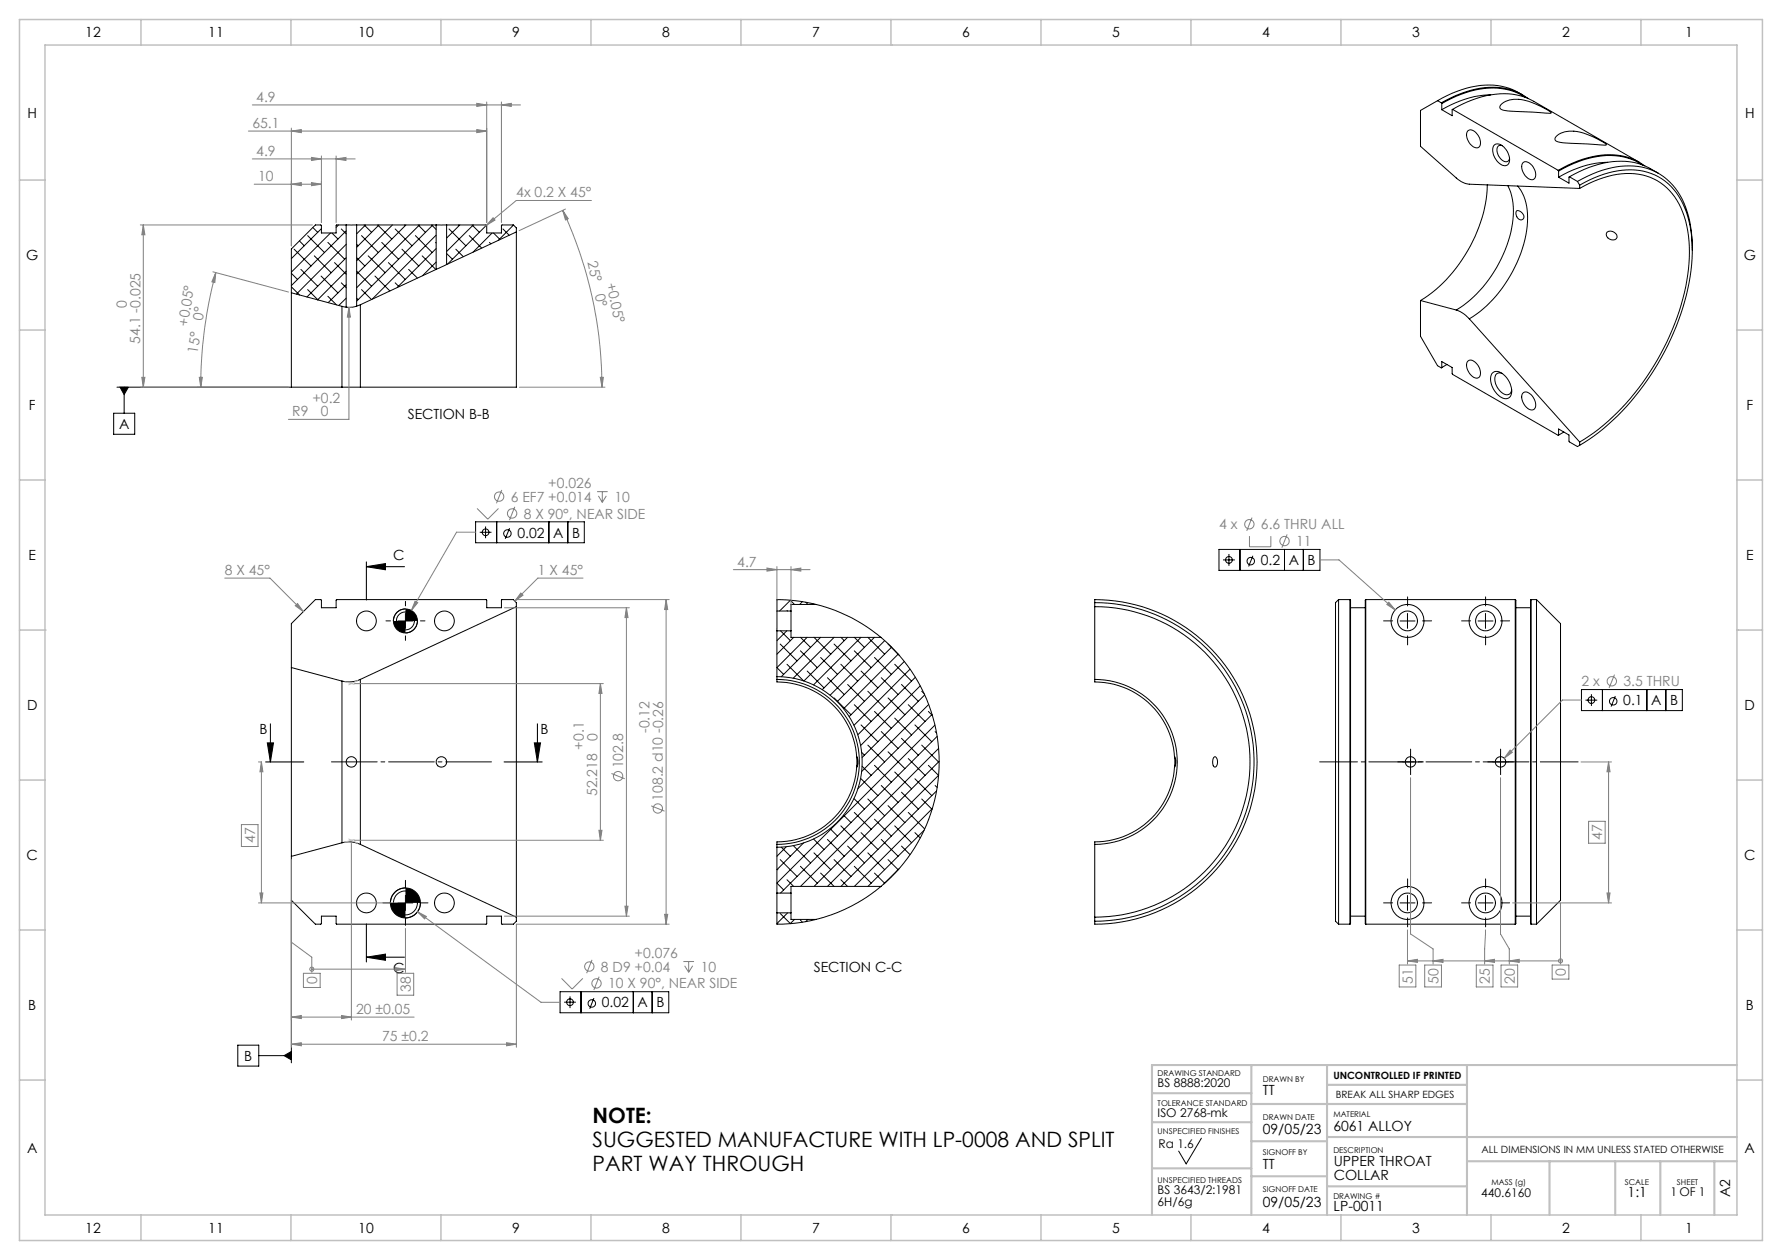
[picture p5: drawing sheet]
<svg xmlns="http://www.w3.org/2000/svg" width="841mm" height="595mm" viewBox="0 0 841 595" stroke-linecap="round" stroke-linejoin="round" font-family="sans-serif">
<g fill="none" stroke="#000" stroke-width=".47">
<path d="M678 48l-8 4v17l20 17 3 1 53 2M678 48l2 1M680 49h.1M680 49v3M686 52a41 41 0 0 1 35-5l53 30M686 52l-1 3-5-3M686 52l49 28M704 45a46 46 0 0 0-24 7M708 49a16 16 0 0 1 18 1l6 3h-11a31 31 0 0 1-13-2zM718 45a35 35 0 0 0-35 0l-5 3M720 46a35 35 0 0 0-35 0l-5 3M721 46a33 33 0 0 0-34-1l-7 4"/>
<path d="M693 62a4 4 0 0 1 5 3 2.6 2.6 0 0 1 1 3 2.6 2.6 0 0 1-3 2 6 6 0 0 1-3-8zM705 68a6 6 0 0 1 7 7 2.8 2.8 0 0 1-1 3 2.8 2.8 0 0 1-4-1 7 7 0 0 1-2-9zM709 69a2.1 2.1 0 0 0-2 1 2.1 2.1 0 0 0 0 2 4 4 0 0 0 5 4v-1M719 77a4 4 0 0 1 5 3 2.6 2.6 0 0 1 1 3 2.6 2.6 0 0 1-3 2 6 6 0 0 1-3-8zM735 64a18 18 0 0 1 19 2l4 2h-11a31 31 0 0 1-13-1v-1zM759 77a46 46 0 0 0-23 7M775 78a34 34 0 0 0-35 0l-4 3M776 78a33 33 0 0 0-34-1l-7 3M702 87a70 70 0 0 1-32 55M712 88a38 38 0 0 1-3 32 58 58 0 0 1-22 26M716 100a2.4 2.4 0 0 1 3 1 2.4 2.4 0 0 1-1 3 3 3 0 0 1-2-4zM716 88a30 30 0 0 1 3 27 61 61 0 0 1-26 35"/>
<path d="M735 80l1 1M736 81v3M741 83l3 3M741 83l-1 3-4-2M744 86a40 40 0 0 1 36-5 33 33 0 0 1 18 28l1 9M744 86l2 1M746 87a40 40 0 0 1 35-4 33 33 0 0 1 17 29 109 109 0 0 1-22 70 103 103 0 0 1-30 28M746 89a38 38 0 0 1 34-5 32 32 0 0 1 17 27 105 105 0 0 1-22 70 102 102 0 0 1-29 28M746 87v2M783 82a35 35 0 0 0-38-1l-4 2M139 118l8 8M141 114l3 2"/>
<path d="M145 111l8 8M148 107l2 3M152 108l-14 14M155 114l8 8M156 110l-18 18M157 110l2 3M160 106l-1 1M161 108l2 2M163 109l-25 26M163 115l-23 24M163 106h5M163 106h-4v4h-7v-4h-3l-11 11v21"/>
<path d="M163 106v39M168 115l1 1M168 106v38M168 106h38M171 111l8 8M172 106l3 4M173 106l-5 4M178 106l7 7M179 106l-11 11M180 114l8 8M185 106l-17 17M187 108l7 8"/>
<path d="M190 118l8 8M191 106h.1M192 106l-24 23M196 111l8 8M197 106l4 4M198 106l-30 30M204 106l2 2M204 106l-36 36M206 114v1M206 111l-30 30M206 117l-19 19M206 106h5"/>
<path d="M206 106v21M211 120l3 2M211 106h18l1 4h7v-4h5l2 2v1M211 106v19M212 108l8 8M215 118l4 3M216 106h1M217 106l-6 6M221 111l6 6M223 106l3 4M223 106l-12 13M229 107l-18 18"/>
<path d="M231 114l1 1M232 110l-9 9M233 110l3 3M237 108l3 3M242 106h.1M242 106l-7 8M244 109v74h-74M244 109l-33 16M759 110a2.8 2.8 0 0 1 3 0 2.8 2.8 0 0 1 1 3 2.7 2.7 0 0 1-4 0 2.7 2.7 0 0 1 0-3zM138 135l3 4M138 129l2 3M138 138v45"/>
<path d="M138 138l23 7M142 127l8 8M145 137l5 5M148 121l8 8M152 130l7 8M155 140l4 4M158 124l5 5M161 133l2 3M163 122l-18 18M163 128l-13 14M163 134l-8 9M168 122l4 4"/>
<path d="M168 128l7 7M171 137l4 4M174 121l8 8M177 130l7 7M183 124l8 8M187 133l1 2M193 127l4 4M199 121l7 6M206 124l-7 6M206 127l-36 17M211 125l-5 2M161 145v38"/>
<path d="M161 145h2M163 141l-3 3M168 141h1M168 144l-5 1M170 144v39M170 144h-2M670 142v17l8 14h2M670 142l17 4M687 146l3 2 3 2M693 150l53 59M680 173v-2l5 2 1 4 50 28M683 172l-3 1"/>
<path d="M693 171a4 4 0 0 1 5 3 2.6 2.6 0 0 1 1 3 2.6 2.6 0 0 1-3 1 6 6 0 0 1-3-7zM704 176a5 5 0 0 1 8 3 6 6 0 0 1-1 9 9 9 0 0 1-7-12zM709 176a2.7 2.7 0 0 0-3 1 2.7 2.7 0 0 0 0 3 6 6 0 0 0 6 6l1-2M54 195h10v10h-10zM57 183h4l-2 3zM59 183v12M161 183h9M161 183h-106M719 186a4 4 0 0 1 5 3 2.7 2.7 0 0 1 0 4 2.7 2.7 0 0 1-4-1 6 6 0 0 1-1-6zM736 205v-3l4 3 1 4 3 2 2-1M738 204l-2 1M746 209v1"/>
<path d="M224 246h52v10h-52zM226 251h6M229 248v6M234 246v10M240 249l-2 5M259 246v10M268 246v10M575 259h48v10h-48zM585 259v10M606 259v10M615 259v10M577 264h6"/>
<path d="M580 261v6M591 262l-2 5M188 293h7M191 287a6 6 0 0 0-5 6M191 290v7M197 293a6 6 0 0 1-6 6M244 286v147M244 286v-2l-2-1h-5v4h-7l-1-4h-70v4h-7v-4h-3l-11 11v21M244 286l-74 35M367 288v10M367 298v23M367 298h6"/>
<path d="M367 288h6M367 283h.1M368 298l5 4M371 298l-4 4M371 288h1M373 288v10M373 298v3h43M375 285l-2-2-5 5M379 284l-2 1M380 284l1 1M384 285h.1M385 285a75 75 0 0 1 31 16"/>
<path d="M385 285l-9-1-9-1v5M385 285h-12v3M517 284a75 75 0 0 1 75 76 75 75 0 0 1-75 75M517 286a73 73 0 0 1 73 74 73 73 0 0 1-73 73M632 283v153M632 283l-2 1v151l2 1M632 283h5M637 283v153M637 287h7M645 283v153M645 283h70M661 293h7"/>
<path d="M664 290v7M698 293h7M701 290v7M715 283v153M715 287h7M723 283v153M723 283h2M725 283v153M725 283l11 11v131l-11 11M138 315v89M138 315l23 6M367 319a40 40 0 0 1 40 41 40 40 0 0 1-40 40"/>
<path d="M368 304l8 8M371 313l8 8M375 301l-8 8M378 307l8 8M378 301l5 5M381 301l-14 14 3 3M381 317l8 8M384 301l8 8M387 301l-18 18M387 310l8 8M390 320l8 8M394 301l-20 19"/>
<path d="M394 304l8 8M397 313l8 8M397 301l1 1M400 301l-21 20M403 307l8 8M403 301l5 5M406 301l-22 22M406 317l8 8M410 301l8 8M413 301l-25 24M413 310l8 8M416 301a77 77 0 0 1 0 117"/>
<path d="M416 320l8 8M418 302l-26 26M419 304l5 5M421 305l-26 26M422 313l8 8M424 309l-26 25M427 312l-26 26M429 316l-26 26M432 320l-27 27M161 321v77M170 321a13 13 0 0 1-9 0M170 321v78"/>
<path d="M367 321a39 39 0 0 1 37 36M367 321a39 39 0 0 1 39 39 39 39 0 0 1-39 39M394 329l8 8M400 323l8 8M403 333l8 8M410 326l8 8M413 336l8 8M419 329l8 8M422 339l8 8M425 323l8 8M429 333l8 8M434 324l-28 28"/>
<path d="M435 326l1 1M436 328l-29 29M438 336l2 2M438 332l-31 32M440 337l-35 35M517 321a39 39 0 0 1 37 36M517 321v-38a77 77 0 0 1 76 77 77 77 0 0 1-76 76v-37M517 321a39 39 0 0 1 39 39 39 39 0 0 1-39 39M746 325h48v10h-48zM748 330h6M751 328v5M756 325v10"/>
<path d="M762 328l-2 5M777 325v10M786 325v10M404 357l1 3-1 2zM406 342l8 8M407 355l1 1M410 352l8 8M416 345l8 8M419 355l8 8M425 348l8 8M429 358l8 8M432 342l8 8"/>
<path d="M435 352l8 8M441 342l-74 75 3 3M441 345l1 1M442 348l-74 73M443 353l-65 65M443 359l-59 59M554 357l1 2-1 3zM573 357a2.9 2.9 0 0 1 0 5 4 4 0 0 1 0-5zM662 360h7M666 356v7M705 360h7M708 356v7"/>
<path d="M403 377l5 5M404 362a38 38 0 0 1-37 36v1M406 368l8 7M407 362l4 4M410 377l8 8M413 361l8 8M416 371l8 8M422 364l8 8M425 374l8 8M432 368l8 7M435 377l5 5M438 361l5 5"/>
<path d="M441 371l1 1M442 373l-45 45M443 366l-52 52M554 362a38 38 0 0 1-37 36v1M161 398a13 13 0 0 1 9 1M161 398l-23 6M170 399l74 34M367 399v22M369 400l4 4M371 400l-4 4M375 399l8 8M379 398l-12 12"/>
<path d="M384 396l5 5M390 396l8 8M392 391l3 4M397 390l8 8M398 385l4 3M400 399l8 8M403 383l8 8M406 393l8 8M413 387l8 8M416 396l8 8M419 380l8 8M422 390l8 8"/>
<path d="M425 399l4 4M429 383l7 8M432 393l2 2M436 392l-26 26M438 387h.1M440 382l-37 36M138 404v98M191 419a7 7 0 0 0-7 7M367 410h.1M368 406l8 8M371 415l4 3M378 409l8 8"/>
<path d="M384 402l8 8M387 412l7 6M394 406l8 8M397 415l3 3M403 409l8 8M410 402l8 8M413 412l5 5M416 418a76 76 0 0 1-31 16M416 418h-43v3M419 406l5 4M424 410l-7 7M138 425l11 11h3v-4h7v4h70l1-4h7v4h5l2-1v-2"/>
<path d="M188 426h7M191 423v7M198 426a7 7 0 0 1-7 7M367 431v5h9l9-2M367 421v10M367 421h6M367 431h6M367 436h.1M368 431l5 5 2-2M372 431l-5 5M373 421v10M373 431v3h12"/>
<path d="M378 434l1 1M381 434l-1 1M632 436h5M637 432h7M645 436h70M661 426h7M664 423v7M698 426h7M701 423v7M715 432h7M723 436h2M264 468h52v10h-52z"/>
<path d="M266 473h6M269 470v6M274 468v10M280 471l-2 5M299 468v10M308 468v10M112 493h10v10h-10zM122 498h16M134 498l4-2v4zM567 537l-7 12-4-6"/>
<circle cx="229" cy="251" r="1.6"/>
<circle cx="239" cy="252" r="1.8"/>
<circle cx="580" cy="264" r="1.6"/>
<circle cx="590" cy="265" r="1.8"/>
<circle cx="173" cy="293" r="5"/>
<circle cx="191" cy="293" r="6"/>
<circle cx="191" cy="293" r="4"/>
<circle cx="210" cy="293" r="5"/>
<circle cx="664" cy="293" r="8"/>
<circle cx="664" cy="293" r="5"/>
<circle cx="701" cy="293" r="8"/>
<circle cx="701" cy="293" r="5"/>
<circle cx="751" cy="330" r="1.6"/>
<circle cx="761" cy="331" r="1.8"/>
<circle cx="166" cy="360" r="2.5"/>
<circle cx="208" cy="360" r="2.5"/>
<circle cx="666" cy="360" r="2.5"/>
<circle cx="708" cy="360" r="2.5"/>
<circle cx="173" cy="426" r="5"/>
<circle cx="191" cy="426" r="7"/>
<circle cx="191" cy="426" r="6"/>
<circle cx="210" cy="426" r="5"/>
<circle cx="664" cy="426" r="8"/>
<circle cx="664" cy="426" r="5"/>
<circle cx="701" cy="426" r="8"/>
<circle cx="701" cy="426" r="5"/>
<circle cx="269" cy="473" r="1.6"/>
<circle cx="279" cy="474" r="1.8"/>
</g>
<g fill="none" stroke="#808080" stroke-width=".47">
<path d="M119 50h127M225 49l5 1h-5zM230 48v57M237 50l4-1v1zM237 48v57M117 62h113M119 75h49M138 62l4-1v2zM138 60v56M147 74l5 1-5 1zM152 74v31M159 75l4-1v2z"/>
<path d="M159 74v31M225 61l5 1-5 1zM120 87h32M138 87l4-1v2zM147 86l5 1-5 1zM266 99l2 4-1 1zM266 99a197 197 0 0 1 18 84M267 99l-22 10M279 95h-35l-14 11M66 106h81M68 106v5h-1zM68 106v77"/>
<path d="M233 103l1 1-4 2zM100 128l36 10M102 129l-1 4h-1zM102 129a206 206 0 0 0-7 54M165 145v5h-1zM165 145v53h-29M166 145h-1M67 178h1v5zM94 178h1v5zM283 178h2l-1 5zM66 183h70M245 183h40"/>
<path d="M225 240l5 5 5-5M237 231l-3 7M243 239l-3 6M282 232h5M282 234l2 3M284 232v5M286 234l-2 3M224 251h-9l-21 37M590 253v5h10v-5M591 244l-3 7M607 252l-2 7M106 273h21l16 16"/>
<path d="M246 280l1 1-4 3zM275 273h-21l-11 11M346 269h36M362 268l5 1-5 1zM367 267v29M373 269l5-1v2zM373 267v20M623 264h9l26 24M140 285l3 4-4-3zM196 284h1l-3 4zM238 287h59M244 283h72"/>
<path d="M296 287v145M296 287v4h-1zM314 283v153M314 283l1 5h-1zM655 284l3 4-3-3zM762 318l-3 7M167 323h118M283 323l1 4h-1zM283 323v74M746 330h-9l-27 28M122 360h1M123 360v66"/>
<path d="M123 360l1 4h-1zM713 354l1 1-4 3zM746 360h15M759 360l1 4h-2zM759 360v66M289 365l6 3M666 367v74l10 7v7M708 367v74l4 7v7M114 389h8v11h-8zM166 398v83M167 397h118M283 392h1l-1 5z"/>
<path d="M307 380l7 3M750 388h8v10h-8zM138 406v88M122 426h68M123 421h1l-1 5zM191 438v21M197 430l4 3-1 1zM197 430l58 43h9M238 432h59M295 428h1v4zM314 432h1l-1 4zM316 436h-72v58"/>
<path d="M664 439v16M701 439v16M714 426h47M736 426v29M758 421h2l-1 5zM138 445l9 7v7M143 459h8v7h-8zM147 457h44M147 457h.1M187 457h4l-4 1zM187 459h8v11h-8zM279 453l-2 6"/>
<path d="M323 454h5M323 456l2 3M325 454v5M327 456l-2 3M660 455h8v11h-8zM664 453h72M664 453h5v1zM672 455h8v11h-8zM676 453h5v1zM697 455h8v11h-8zM701 453h4v1zM708 455h8v11h-8z"/>
<path d="M712 453h5v1zM733 455h7v7h-7zM736 453h.1M161 479l5 1-5 1zM265 462l5 5 5-5M283 461l-3 6M138 493l4-1v2zM138 493h106M138 480l4-1v2zM138 480h57M239 492l5 1-5 1z"/>
<circle cx="236" cy="234" r="2.2"/>
<circle cx="242" cy="242" r="2.2"/>
<circle cx="590" cy="247" r="2.2"/>
<circle cx="606" cy="255" r="2.2"/>
<circle cx="761" cy="322" r="2.2"/>
<circle cx="292" cy="366" r="2.2"/>
<circle cx="310" cy="382" r="2.2"/>
<circle cx="147" cy="457" r="1"/>
<circle cx="278" cy="456" r="2.2"/>
<circle cx="736" cy="453" r=".9"/>
<circle cx="281" cy="464" r="2.2"/>
</g>
<path d="M173 267h18M173 265v18M173 267l9-1v3zM125 360h18M126 351h3l-1 9zM128 342v18M238 360h18M252 351h3l-1 9zM254 342v18M173 436v18M173 452h18M173 452l9-2v3z" fill="none" stroke="#000" stroke-width=".5"/>
<path d="M232 360h-76" fill="none" stroke="#000" stroke-width=".47" stroke-dasharray="21.6 1.8 1.8 1.8" stroke-dashoffset="-.3"/>
<g fill="none" stroke="#000" stroke-width=".47" stroke-dasharray="21.6 1.8 1.8 1.8">
<path d="M184 293h-2M191 286v-2M198 293h3M657 293h-4M664 286v-4M671 293h5M694 293h-4M701 286v-4M708 293h4M191 300v2M664 300v4M701 300v4"/>
<path d="M662 360h-2M666 356v-2M669 360h3M705 360h-3M708 356v-2M712 360h2M666 363v3M708 363v3M191 419v-4M664 419v-4M701 419v-4M184 426h-3"/>
<path d="M191 433v4M198 426h4M657 426h-4M664 433v4M671 426h5M694 426h-4M701 433v4M708 426h4"/>
</g>
<path d="M623 360h122" fill="none" stroke="#000" stroke-width=".47" stroke-dasharray="21.6 1.8 1.8 1.8" stroke-dashoffset="3.7"/>
<path d="M163 322l4 1M169 321l-4 2M165 396l4 2M167 396l-4 1" fill="none" stroke="#c0c0c0" stroke-width=".47"/>
<g fill="none" stroke="#c0c0c0" stroke-width=".71">
<path d="M9 9h823v576h-823zM67 9v12M137 9v12M208 9v12M279 9v12M350 9v12M420 9v12M491 9v12M562 9v12M633 9v12M704 9v12M774 9v12"/>
<path d="M21 21h799v552h-799zM420 21h.1M9 85h12M820 85h12M9 156h12M820 156h12M9 227h12M820 227h12M9 297h12M21 297h.1M820 297h.1M820 297h12"/>
<path d="M9 368h12M820 368h12M9 439h12M820 439h12M9 510h12M820 510h12M67 573v12M137 573v12M208 573v12M279 573v12M350 573v12M420 573h.1"/>
<path d="M420 573v12M491 573v12M562 573v12M633 573v12M704 573v12M774 573v12"/>
</g>
<g fill="none" stroke="#c0c0c0" stroke-width=".99">
<path d="M544 516h47M591 503v70M626 503v70M626 512h66M692 503v70M820 503h-276v70M544 530h47M591 521h101M591 539h35M626 537h194M544 551h47M591 555h35"/>
<path d="M626 560h66M692 548h128M731 548v25M762 548v25M784 548v25M809 548v25"/>
</g>
<g fill="#000">
<path d="M173 267l9-1v3zM173 452l9-2v3z"/>
<path d="M252 351h3l-1 9zM126 351h3l-1 9z"/>
<path d="M134 498l4 2v-4zM186 293a6 6 0 0 0 5 6v-6zM191 287v6h6a6 6 0 0 0-6-6zM184 426a7 7 0 0 0 7 7v-7zM191 419v7h7a7 7 0 0 0-7-7zM57 183l2 3 2-3z"/>
</g>
<g fill="#808080">
<path d="M161 479l5 1-5 1zM138 480l4-1v2z"/>
<path d="M123 421h1l-1 5zM123 360l1 4h-1zM283 392h1l-1 5zM283 323l1 4h-1z"/>
<path d="M187 457h4l-4 1zM701 453h4v1zM664 453h5v1zM712 453h5v1zM676 453h5v1z"/>
<path d="M283 178h2l-1 5zM266 99l2 4-1 1z"/>
<path d="M373 269l5-1v2zM362 268l5 1-5 1z"/>
<path d="M237 50l4-1v1zM225 49l5 1h-5z"/>
<path d="M196 284l-2 4 3-4zM197 430l3 4 1-1zM140 285l3 4-4-3zM246 280l1 1-4 3zM655 284v1l3 3zM713 354l-3 4 4-3zM233 103l1 1-4 2zM165 145l-1 5h1z"/>
<path d="M138 493l4-1v2zM239 492l5 1-5 1z"/>
<path d="M159 75l4-1v2zM147 74l5 1-5 1z"/>
<path d="M102 129l-1 4h-1zM94 178h1v5z"/>
<path d="M67 178h1v5zM68 106v5h-1z"/>
<path d="M296 287v4h-1zM295 428h1v4zM759 360l1 4h-2zM758 421h2l-1 5z"/>
<path d="M314 283l1 5h-1zM314 432h1l-1 4z"/>
<path d="M138 87l4-1v2zM147 86l5 1-5 1zM138 62l4-1v2zM225 61l5 1-5 1z"/>
</g>
<g font-size="10">
<text x="280" y="530">NOTE:</text>
<text x="280" y="541">SUGGESTED MANUFACTURE WITH LP-0008 AND SPLIT</text>
<text x="280" y="553">PART WAY THROUGH</text>
</g>
<g font-size="6.6">
<text x="40" y="18">12</text>
<text x="98" y="18">11</text>
<text x="169" y="18">10</text>
<text x="242" y="18">9</text>
<text x="312" y="18">8</text>
<text x="383" y="18">7</text>
<text x="454" y="18">6</text>
<text x="525" y="18">5</text>
<text x="596" y="18">4</text>
<text x="666" y="18">3</text>
<text x="737" y="18">2</text>
<text x="795" y="18">1</text>
<text x="13" y="55">H</text>
<text x="824" y="55">H</text>
<text x="12" y="123">G</text>
<text x="823" y="123">G</text>
<text x="14" y="194">F</text>
<text x="192" y="198">SECTION B-B</text>
<text x="824" y="194">F</text>
<text x="56" y="202">A</text>
<text x="244" y="254">0.02</text>
<text x="261" y="254">A</text>
<text x="270" y="254">B</text>
<text x="13" y="264">E</text>
<text x="186" y="264">C</text>
<text x="595" y="267">0.2</text>
<text x="608" y="267">A</text>
<text x="617" y="267">B</text>
<text x="824" y="264">E</text>
<text x="13" y="335">D</text>
<text x="766" y="333">0.1</text>
<text x="779" y="333">A</text>
<text x="788" y="333">B</text>
<text x="823" y="335">D</text>
<text x="122" y="347">B</text>
<text x="255" y="347">B</text>
<text x="13" y="406">C</text>
<text x="823" y="406">C</text>
<text x="186" y="459">C</text>
<text x="384" y="459">SECTION C-C</text>
<text x="13" y="477">B</text>
<text x="284" y="475">0.02</text>
<text x="301" y="475">A</text>
<text x="310" y="475">B</text>
<text x="824" y="477">B</text>
<text x="115" y="501">B</text>
<text x="596" y="517">TT</text>
<text x="629" y="534">6061 ALLOY</text>
<text x="596" y="535">09/05/23</text>
<text x="13" y="544">A</text>
<text x="823" y="544">A</text>
<text x="596" y="552">TT</text>
<text x="629" y="550">UPPER THROAT</text>
<text x="629" y="557">COLLAR</text>
<text x="596" y="569">09/05/23</text>
<text x="768" y="565">1:1</text>
<text x="816" y="565" transform="rotate(-90 816 565)">A2</text>
<text x="629" y="572">LP-0011</text>
<text x="40" y="582">12</text>
<text x="98" y="582">11</text>
<text x="169" y="582">10</text>
<text x="242" y="582">9</text>
<text x="312" y="582">8</text>
<text x="383" y="582">7</text>
<text x="454" y="582">6</text>
<text x="525" y="582">5</text>
<text x="596" y="582">4</text>
<text x="666" y="582">3</text>
<text x="737" y="582">2</text>
<text x="795" y="582">1</text>
</g>
<g font-size="6.6" fill="#808080">
<text x="121" y="48">4.9</text>
<text x="119" y="60">65.1</text>
<text x="121" y="74">4.9</text>
<text x="122" y="85">10</text>
<text x="244" y="93">4x 0.2 X 45°</text>
<text x="277" y="124" transform="rotate(77 277 124)">25°</text>
<text x="286" y="134" transform="rotate(77 286 134)">+0.05°</text>
<text x="281" y="139" transform="rotate(77 281 139)">0°</text>
<text x="60" y="145" transform="rotate(-90 60 145)">0</text>
<text x="89" y="154" transform="rotate(-81 89 154)">+0.05°</text>
<text x="96" y="151" transform="rotate(-81 96 151)">0°</text>
<text x="66" y="162" transform="rotate(-90 66 162)">54.1 -0.025</text>
<text x="93" y="167" transform="rotate(-81 93 167)">15°</text>
<text x="147" y="190">+0.2</text>
<text x="138" y="196">R9</text>
<text x="151" y="196">0</text>
<text x="259" y="230">+0.026</text>
<text x="241" y="237">6 EF7 +0.014</text>
<text x="290" y="237">10</text>
<text x="247" y="245">8 X 90°, NEAR SIDE</text>
<text x="575" y="250">4 x</text>
<text x="595" y="250">6.6 THRU ALL</text>
<text x="612" y="258">11</text>
<text x="348" y="267">4.7</text>
<text x="106" y="271">8 X 45°</text>
<text x="254" y="271">1 X 45°</text>
<text x="746" y="324">2 x</text>
<text x="766" y="324">3.5 THRU</text>
<text x="307" y="346" transform="rotate(-90 307 346)">-0.12</text>
<text x="276" y="354" transform="rotate(-90 276 354)">+0.1</text>
<text x="282" y="350" transform="rotate(-90 282 350)">0</text>
<text x="294" y="363" transform="rotate(-90 294 363)">102.8</text>
<text x="282" y="376" transform="rotate(-90 282 376)">52.218</text>
<text x="313" y="378" transform="rotate(-90 313 378)">108.2 d10 -0.26</text>
<text x="120" y="398" transform="rotate(-90 120 398)">47</text>
<text x="756" y="396" transform="rotate(-90 756 396)">47</text>
<text x="300" y="452">+0.076</text>
<text x="284" y="459">8 D9 +0.04</text>
<text x="331" y="459">10</text>
<text x="739" y="461" transform="rotate(-90 739 461)">0</text>
<text x="150" y="464" transform="rotate(-90 150 464)">0</text>
<text x="287" y="467">10 X 90°, NEAR SIDE</text>
<text x="667" y="464" transform="rotate(-90 667 464)">51</text>
<text x="679" y="464" transform="rotate(-90 679 464)">50</text>
<text x="703" y="464" transform="rotate(-90 703 464)">25</text>
<text x="715" y="464" transform="rotate(-90 715 464)">20</text>
<text x="194" y="468" transform="rotate(-90 194 468)">38</text>
<text x="168" y="479">20 ±0.05</text>
<text x="180" y="491">75 ±0.2</text>
</g>
<g font-size="5.7">
<text x="546" y="513">BS 8888:2020</text>
<text x="546" y="527">ISO 2768-mk</text>
<text x="547" y="542">Ra 1.6</text>
<text x="546" y="563">BS 3643/2:1981</text>
<text x="546" y="569">6H/6g</text>
<text x="699" y="565">440.6160</text>
<text x="788" y="564">1 OF 1</text>
</g>
<g font-size="4.7">
<text x="629" y="509">UNCONTROLLED IF PRINTED</text>
<text x="630" y="518">BREAK ALL SHARP EDGES</text>
<text x="699" y="544">ALL DIMENSIONS IN MM UNLESS STATED OTHERWISE</text>
</g>
<g font-size="3.8">
<text x="546" y="508">DRAWING STANDARD</text>
<text x="596" y="511">DRAWN BY</text>
<text x="546" y="522">TOLERANCE STANDARD</text>
<text x="629" y="527">MATERIAL</text>
<text x="596" y="528">DRAWN DATE</text>
<text x="546" y="535">UNSPECIFIED FINISHES</text>
<text x="596" y="545">SIGNOFF BY</text>
<text x="629" y="544">DESCRIPTION</text>
<text x="546" y="558">UNSPECIFIED THREADS</text>
<text x="596" y="563">SIGNOFF DATE</text>
<text x="704" y="559">MASS (g)</text>
<text x="767" y="559">SCALE</text>
<text x="791" y="559">SHEET</text>
<text x="629" y="566">DRAWING #</text>
</g>
</svg>
